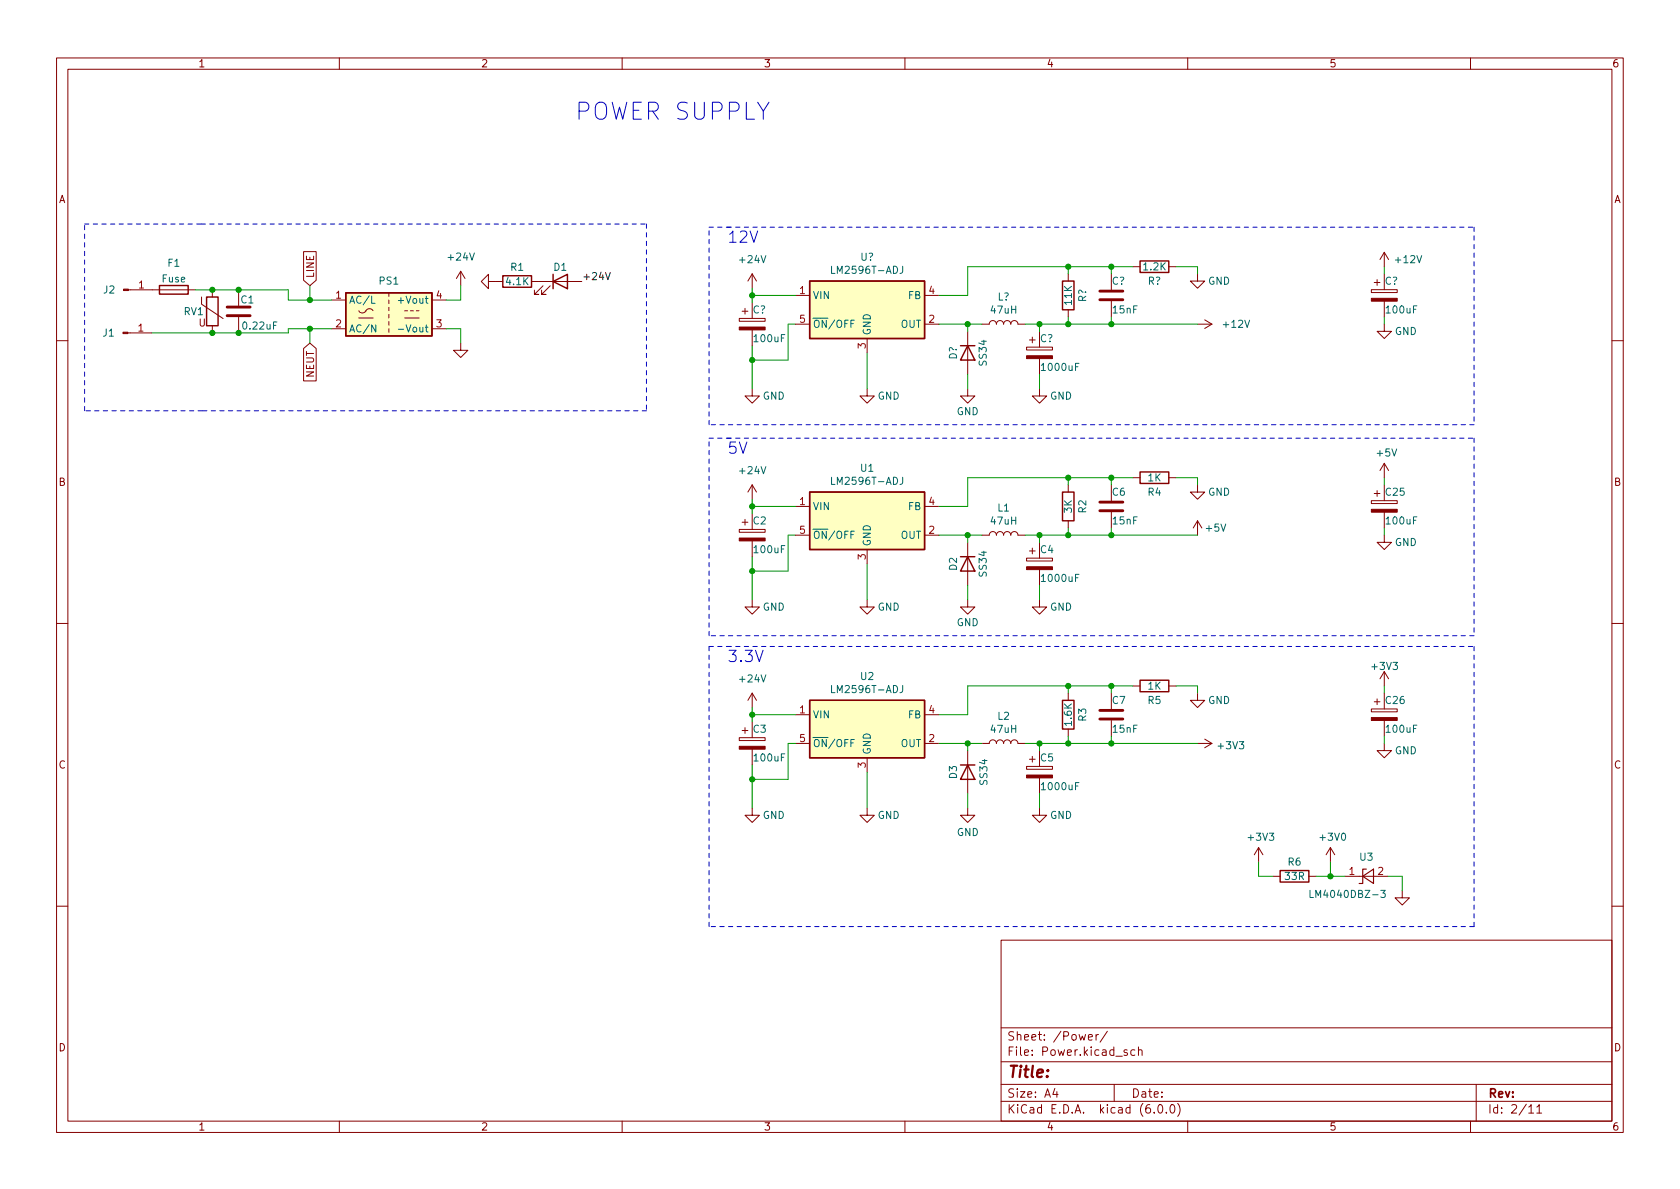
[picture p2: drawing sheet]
<svg xmlns="http://www.w3.org/2000/svg" width="297mm" height="210mm" viewBox="0 0 297 210" stroke-linecap="round" stroke-linejoin="round" font-family="sans-serif">
<g fill="none" stroke="#840000" stroke-width=".18">
<path d="M10 10.2h277v190.1h-277zM12 12.2h273v186.1h-273zM60 10.2v2M110 10.2v2M160 10.2v2M210 10.2v2M260 10.2v2M22.6 58.9h4.2M22.7 51.3h11.8M35.6 52.5v1.3l3.8 2.5M37.5 51.3v1.2M37.5 57.6v1.3"/>
<path d="M42.2 51.3v2.7M42.2 56.1v2.8M53.7 44.5h2.2v5.1l-1.1 .9-1.1-.9zM58.6 53.1h2.5M58.6 58.1h2.5M63.4 56.2h2.6M63.4 55a.8 .8 0 0 0 .8 .3 .8 .8 0 0 0 .7-.5 .73 .73 0 0 1 1.1 .2M68.8 51.8v.6M68.8 53.1v.6M68.8 54.3v.7M68.8 55.6v.6M68.8 56.9v.6"/>
<path d="M68.8 58.1v.7M71.6 56.2h2.5M71.6 55h.5M72.6 55h.5M73.6 55h.5M76.4 53.1h2.5M76.4 58.1h2.5M81.5 48l-.8 1.2M81.5 48v2.5M81.5 48l.7 1.2M86.4 49.8v-1.3l-1.3 1.3 1.3 1.2v-1.2h2.5M94 49.8h8.9"/>
<path d="M96 50.5l-1.5 1.6h.7h-.7v-.8M97.3 50.5l-1.5 1.6h.7h-.7v-.8M130.7 56.3h4.6v.5h-4.6zM131.2 55h1M131.7 54.5v1M133 48.4l-.8 1.3M133 48.4v2.6M133 53.5v2.8M133 58.3v2.8M133 48.4l.8 1.3M140.6 57.3h2.6M140.6 52.2h2.6"/>
<path d="M153.3 59.9v2.5M163.5 57.3h2.5M163.5 52.2h2.5M171.1 58.6v7.6M173.6 57.3h1.3a.64 .64 0 0 1 .6-.6 .64 .64 0 0 1 .7 .6 .64 .64 0 0 1 .6-.6 .64 .64 0 0 1 .6 .6 .64 .64 0 0 1 .7-.6 .64 .64 0 0 1 .6 .6 .64 .64 0 0 1 .6-.6 .64 .64 0 0 1 .7 .6h1.3M182.5 59.6v1M183.8 58.6v2.8M188.9 48.4v1.3M188.9 54.8v1.3M196.5 48.4v2.8M196.5 53.3v2.8M200.3 47.2h1.3"/>
<path d="M206.7 47.2h1.2M211.7 48.4v1.3h1.3l-1.3 1.3-1.2-1.3h1.2M211.7 57.3h2.6M213 56.6l1.3 .7M214.3 57.3l-1.3 .8M242.5 51.2h4.5v.5h-4.5zM243 50h1M243.5 49.4v1.1M244.8 57.3v1.3h1.2l-1.2 1.3-1.3-1.3h1.3M244.8 44.6v2.6M244.8 48.4v2.8M244.8 53.3v2.8"/>
<path d="M244.8 44.6l-.8 1.3M244.8 44.6l.7 1.3M10 60.2h2M53.7 61.6l1.1-.9 1.1 .9v5.8h-2.2zM81.5 60.7v1.2h1.2l-1.2 1.3-1.3-1.3h1.3M133 68.8v1.2h1.3l-1.3 1.3-1.3-1.3h1.3M153.3 68.8v1.2h1.3l-1.3 1.3-1.3-1.3h1.3M171.1 68.8v1.2h1.3l-1.3 1.3-1.3-1.3h1.3M181.5 61.4h4.6v.5h-4.6zM182 60.1h1M183.8 68.8v1.2h1.3l-1.3 1.3-1.3-1.3h1.3M183.8 63.4v2.8"/>
<path d="M285 60.2h2M130.7 93.6h4.6v.5h-4.6zM131.2 92.3h1M131.7 91.8v1.1M133 85.7v2.6M133 90.8v2.8M133 95.7v2.7M133 85.7l-.8 1.3M133 85.7l.8 1.3M140.6 89.6h2.6M140.6 94.6h2.6M153.3 97.2v2.5"/>
<path d="M163.5 89.6h2.5M163.5 94.6h2.5M171.1 95.9v7.6M173.6 94.6h1.3a.64 .64 0 0 1 .6-.6 .64 .64 0 0 1 .7 .6 .64 .64 0 0 1 .6-.6 .64 .64 0 0 1 .6 .6 .64 .64 0 0 1 .7-.6 .64 .64 0 0 1 .6 .6 .64 .64 0 0 1 .6-.6 .64 .64 0 0 1 .7 .6h1.3M181.5 98.7h4.6v.5h-4.6zM182 97.4h1M182.5 96.9v1M183.8 95.9v2.8M188.9 85.7v1.3M188.9 92.1v1.3M196.5 85.7v2.8M196.5 90.6v2.8"/>
<path d="M200.3 84.5h1.3M206.7 84.5h1.2M211.7 85.7v1.3h1.3l-1.3 1.3-1.2-1.3h1.2M211.7 92.1l-.7 1.3M211.7 92.1v2.5M211.7 92.1l.8 1.3M242.5 88.5h4.5v.5h-4.5zM243 87.3h1M243.5 86.8v1M244.8 94.6v1.3h1.2l-1.2 1.3-1.3-1.3h1.3M244.8 81.9v2.6M244.8 85.7v2.8"/>
<path d="M244.8 90.6v2.8M244.8 81.9l-.8 1.3M244.8 81.9l.7 1.3M10 110.2h2M133 106.1v1.2h1.3l-1.3 1.3-1.3-1.3h1.3M153.3 106.1v1.2h1.3l-1.3 1.3-1.3-1.3h1.3M171.1 106.1v1.2h1.3l-1.3 1.3-1.3-1.3h1.3M183.8 106.1v1.2h1.3l-1.3 1.3-1.3-1.3h1.3M183.8 100.7v2.8M244.8 118.8l-.8 1.2M244.8 118.8v2.5M244.8 118.8l.7 1.2"/>
<path d="M285 110.2h2M130.7 130.4h4.6v.6h-4.6zM131.2 129.2h1M131.7 128.7v1M133 122.6v2.5M133 127.7v2.7M133 132.5v2.8M133 122.6l-.8 1.2M133 122.6l.8 1.2M140.6 126.4h2.6M140.6 131.5h2.6M153.3 134v2.5"/>
<path d="M163.5 126.4h2.5M163.5 131.5h2.5M171.1 132.7v7.7M173.6 131.5h1.3a.64 .64 0 0 1 .6-.7 .64 .64 0 0 1 .7 .7 .64 .64 0 0 1 .6-.7 .64 .64 0 0 1 .6 .7 .64 .64 0 0 1 .7-.7 .64 .64 0 0 1 .6 .7 .64 .64 0 0 1 .6-.7 .64 .64 0 0 1 .7 .7h1.3M181.5 135.5h4.6v.5h-4.6zM182 134.3h1M182.5 133.8v1M183.8 132.7v2.8M183.8 137.6v2.8M188.9 122.6v1.2M188.9 128.9v1.3M196.5 122.6v2.8"/>
<path d="M196.5 127.4v2.8M200.3 121.3h1.3M206.7 121.3h1.2M211.7 122.6v1.2h1.3l-1.3 1.3-1.2-1.3h1.2M211.7 131.5h2.6M213 130.7l1.3 .8M214.3 131.5l-1.3 .7M242.5 125.4h4.5v.5h-4.5zM243 124.1h1M243.5 123.6v1M244.8 131.5v1.2h1.2l-1.2 1.3-1.3-1.3h1.3M244.8 122.6v2.8"/>
<path d="M244.8 127.4v2.8M133 142.9v1.3h1.3l-1.3 1.2-1.3-1.2h1.3M153.3 142.9v1.3h1.3l-1.3 1.2-1.3-1.2h1.3M171.1 142.9v1.3h1.3l-1.3 1.2-1.3-1.2h1.3M183.8 142.9v1.3h1.3l-1.3 1.2-1.3-1.2h1.3M222.5 149.9l-.7 1.2M222.5 149.9v2.5M222.5 149.9l.8 1.2M225.1 155h1.2M231.4 155h1.3M235.2 149.9l-.7 1.2M235.2 149.9v2.5"/>
<path d="M235.2 149.9l.8 1.2M237.8 155h7.6M247.9 157.5v1.3h1.3l-1.3 1.2-1.2-1.2h1.2M10 160.2h2M177 166.3h108v32h-108zM285 160.2h2M60 198.3v2M110 198.3v2M160 198.3v2M177 194.8h108M177 191.8h108M177 187.8h108"/>
<path d="M177 181.8h108M186.5 192.5l-.4 1h1M186.9 193v1M192.4 183.4l.7-.1v-.3l-.5-.1-.2 .2 .1 .8h.6M193.8 182.9v1M194.2 182.9l-.3 .1-.1 .2M195.8 182.4l-1.3 1.9M197 191.8v3M199.3 185.7l-.4-.1-.2 .2 .1 .3 .5 .1v.4h-.6M200.6 185.7l-.4-.1-.3 .3v.4l.2 .3h.5M201.3 185.8l.2-.2 .4 .1v.9M201.3 185.1v1.5"/>
<path d="M204.1 196.7v.1M204.9 195.4l.2-.1a.81 .81 0 0 1 .6 .7 .81 .81 0 0 1-.3 .8h-.2a.81 .81 0 0 1-.6-.6 .81 .81 0 0 1 .3-.8zM206.2 196.7v.1M207.1 195.4l.1-.1a.81 .81 0 0 1 .6 .7 .81 .81 0 0 1-.3 .8h-.1a.81 .81 0 0 1-.6-.6 .81 .81 0 0 1 .3-.8zM208.2 195.1a1.72 1.72 0 0 1 0 2.3M210 198.3v2M260 198.3v2M261 191.8v6.5M270.3 195.8l.4-.5v1.5M270.3 196.8h.9M271.7 195.8l.5-.5v1.5M271.7 196.8h.9"/>
</g>
<g fill="none" stroke="#840000" stroke-width=".25">
<path d="M28.2 50.5h5.1v1.5h-5.1zM36.5 52.5h2.1v5.1h-2.1zM61.1 51.8h15.3v7.6h-15.3zM88.9 48.8h5.1v2h-5.1zM97.8 49.8l2.5-1.3v2.5zM97.8 48.5v2.5M143.2 49.7h20.3v10.2h-20.3zM187.9 49.7h2v5.1h-2zM201.6 46.1h5.1v2.1h-5.1zM169.8 61.1h2.6M171.1 61.1l1.3 2.6h-2.6zM143.2 87h20.3v10.2h-20.3z"/>
<path d="M169.8 98.4h2.6M171.1 98.4l1.3 2.6h-2.6zM187.9 87h2v5.1h-2zM201.6 83.5h5.1v2h-5.1zM143.2 123.8h20.3v10.2h-20.3zM169.8 135.3h2.6M171.1 135.3l1.3 2.5h-2.6zM187.9 123.8h2v5.1h-2zM201.6 120.3h5.1v2h-5.1zM226.3 153.9h5.1v2.1h-5.1z"/>
</g>
<g fill="#ffffc2" stroke="#ffffc2" stroke-width=".18">
<path d="M61.1 51.8h15.3v7.6h-15.3z"/>
<path d="M143.2 123.8h20.3v10.2h-20.3z"/>
<path d="M143.2 87h20.3v10.2h-20.3z"/>
<path d="M143.2 49.7h20.3v10.2h-20.3z"/>
</g>
<path d="M65.7 52.4v1.2h.6M66.4 57.4v1.3l-.7-1.3v1.3M70.4 58.2h1M159.6 47.1v.9a.41 .41 0 0 1-.5 .3M159.6 84.4v.9a.41 .41 0 0 1-.5 .4M159.6 121.2v.9a.41 .41 0 0 1-.5 .4M231.6 157.4v1.3h.6M244.1 157.4h.8l-.4 .5 .4 .1v.6l-.2 .1-.6-.1" fill="none" stroke="#006464" stroke-width=".18"/>
<path d="M40.2 54.3h4M40.2 55.8h4M194.5 53h4M194.5 51.5h4M194.5 90.3h4M194.5 88.8h4M194.5 127.1h4M194.5 125.6h4" fill="none" stroke="#840000" stroke-width=".51"/>
<g fill="#840000" stroke="#840000" stroke-width=".18">
<path d="M130.7 132h4.6v.5h-4.6z"/>
<path d="M21.8 51.1h.9v.3h-.9z"/>
<path d="M21.7 58.7h.9v.3h-.9z"/>
<path d="M130.7 57.8h4.6v.5h-4.6z"/>
<path d="M242.5 126.9h4.5v.5h-4.5z"/>
<path d="M130.7 95.1h4.6v.6h-4.6z"/>
<path d="M242.5 90.1h4.5v.5h-4.5z"/>
<path d="M181.5 137.1h4.6v.5h-4.6z"/>
<path d="M242.5 52.8h4.5v.5h-4.5z"/>
<path d="M181.5 62.9h4.6v.5h-4.6z"/>
<path d="M181.5 100.2h4.6v.5h-4.6z"/>
</g>
<path d="M240.9 155l1.9-1.3v2.5zM241.6 153.7h-.7v2.5h-.6" fill="none" stroke="#840000" stroke-width=".2"/>
<path d="M107.1 48.2l.4 1.3 .4-1.3" fill="none" stroke="#0f0f0f" stroke-width=".18"/>
<g fill="none" stroke="#0000c2" stroke-width=".18" stroke-dasharray=".8 .8">
<path d="M15 39.6h20.5M35.6 39.6h78.7M114.3 39.6v33M125.4 40.2h3.8M128.5 40.2h132.1M260.6 40.2v34.9M15 72.6v-33M35.8 72.6h-20.8M114.3 72.6h-78.7M125.4 77.5h3.8M125.4 75.1v-34.9M128.5 77.5h132.1"/>
<path d="M260.6 75.1h-135.2M260.6 77.5v34.9M125.4 114.3h3.8M125.4 112.4v-34.9M128.5 114.3h132.1M260.6 114.3v49.5M260.6 112.4h-135.2M125.4 163.8v-49.5M260.6 163.8h-135.2"/>
</g>
<g fill="none" stroke="#009600" stroke-width=".18">
<path d="M34.5 51.3h16.5v1.8h7.6M54.8 50.5v2.6M54.8 58.1v2.6M58.6 58.1h-7.6v.8h-24.2M78.9 58.1h2.6v2.6M81.5 50.5v2.6h-2.6M133 51v2.5M133 52.2h7.6M140.6 57.3h-1.3v6.4h-6.3M166 57.3h7.6M171.1 57.3v1.3M181.3 57.3h30.4"/>
<path d="M183.8 57.3v1.3M188.9 47.2v1.2M188.9 56.1v1.2M196.5 47.2v1.2M196.5 56.1v1.2M200.3 47.2h-29.2v5h-5.1M207.9 47.2h3.8v1.2M244.8 47.2v1.2M244.8 56.1v1.2M133 61.1v7.7M153.3 62.4v6.4M171.1 66.2v2.6"/>
<path d="M183.8 66.2v2.6M133 89.6h7.6M133 88.3v2.5M133 98.4v7.7M140.6 94.6h-1.3v6.4h-6.3M153.3 99.7v6.4M166 94.6h7.6M171.1 94.6v1.3M181.3 94.6h30.4M183.8 94.6v1.3M188.9 84.5v1.2M188.9 93.4v1.2"/>
<path d="M196.5 84.5v1.2M196.5 93.4v1.2M200.3 84.5h-29.2v5.1h-5.1M207.9 84.5h3.8v1.2M244.8 84.5v1.2M244.8 93.4v1.2M171.1 103.5v2.6M183.8 103.5v2.6M133 126.4h7.6M133 125.1v2.6M133 135.3v7.6M140.6 131.5h-1.3v6.3h-6.3"/>
<path d="M153.3 136.5v6.4M166 131.5h7.6M171.1 131.5v1.2M181.3 131.5h30.4M183.8 131.5v1.2M188.9 121.3v1.3M188.9 130.2v1.3M196.5 121.3v1.3M196.5 130.2v1.3M200.3 121.3h-29.2v5.1h-5.1M207.9 121.3h3.8v1.3M244.8 121.3v1.3"/>
<path d="M244.8 130.2v1.3M171.1 140.4v2.5M183.8 140.4v2.5M222.5 152.4v2.6h2.6M232.7 155h5.1M235.2 152.4v2.6M245.4 155h2.5v2.5"/>
</g>
<g fill="#009600" stroke="#009600" stroke-width=".18">
<circle cx="133" cy="126.4" r=".46"/>
<circle cx="133" cy="137.8" r=".46"/>
<circle cx="188.9" cy="121.3" r=".46"/>
<circle cx="171.1" cy="131.5" r=".46"/>
<circle cx="183.8" cy="131.5" r=".46"/>
<circle cx="188.9" cy="131.5" r=".46"/>
<circle cx="171.1" cy="94.6" r=".46"/>
<circle cx="196.5" cy="94.6" r=".46"/>
<circle cx="235.2" cy="155" r=".46"/>
<circle cx="196.5" cy="131.5" r=".46"/>
<circle cx="196.5" cy="121.3" r=".46"/>
<circle cx="196.5" cy="84.5" r=".46"/>
<circle cx="133" cy="89.6" r=".46"/>
<circle cx="133" cy="101" r=".46"/>
<circle cx="133" cy="63.7" r=".46"/>
<circle cx="133" cy="52.2" r=".46"/>
<circle cx="42.2" cy="58.9" r=".46"/>
<circle cx="54.8" cy="58.1" r=".46"/>
<circle cx="54.8" cy="53.1" r=".46"/>
<circle cx="37.5" cy="58.9" r=".46"/>
<circle cx="42.2" cy="51.3" r=".46"/>
<circle cx="37.5" cy="51.3" r=".46"/>
<circle cx="188.9" cy="94.6" r=".46"/>
<circle cx="188.9" cy="84.5" r=".46"/>
<circle cx="183.8" cy="94.6" r=".46"/>
<circle cx="196.5" cy="47.2" r=".46"/>
<circle cx="188.9" cy="57.3" r=".46"/>
<circle cx="188.9" cy="47.2" r=".46"/>
<circle cx="196.5" cy="57.3" r=".46"/>
<circle cx="171.1" cy="57.3" r=".46"/>
<circle cx="183.8" cy="57.3" r=".46"/>
</g>
<text font-size="4.2" fill="#0000c2" x="101.6" y="21.2">POWER SUPPLY</text>
<g font-size="2.8" fill="#0000c2">
<text x="128.5" y="42.9">12V</text>
<text x="128.5" y="80.3">5V</text>
<text x="128.5" y="117.1">3.3V</text>
</g>
<text font-size="2.8" fill="#840000" x="178" y="190.6">Title:</text>
<g font-size="2.1" fill="#840000">
<text x="178" y="184">Sheet: /Power/</text>
<text x="178" y="186.7">File: Power.kicad_sch</text>
<text x="178" y="196.9">KiCad E.D.A. kicad (6.0.0)</text>
<text x="178" y="194.1">Size: A4</text>
<text x="200" y="194.1">Date:</text>
<text x="263" y="194.1">Rev:</text>
<text x="263" y="196.9">Id: 2/11</text>
</g>
<g font-size="1.8" fill="#840000">
<text x="35" y="11.9">1</text>
<text x="85" y="11.9">2</text>
<text x="135" y="11.9">3</text>
<text x="185" y="11.9">4</text>
<text x="235" y="11.9">5</text>
<text x="285" y="11.9">6</text>
<text x="10.3" y="35.9">A</text>
<text x="285.3" y="35.9">A</text>
<text x="55.5" y="49.2" transform="rotate(-90 55.5 49.2)">LINE</text>
<text x="35.1" y="57.7">U</text>
<text x="55.5" y="66.8" transform="rotate(-90 55.5 66.8)">NEUT</text>
<text x="10.3" y="85.9">B</text>
<text x="285.3" y="85.9">B</text>
<text x="10.3" y="135.9">C</text>
<text x="285.3" y="135.9">C</text>
<text x="10.3" y="185.9">D</text>
<text x="285.3" y="185.9">D</text>
<text x="35" y="199.9">1</text>
<text x="85" y="199.9">2</text>
<text x="135" y="199.9">3</text>
<text x="185" y="199.9">4</text>
<text x="235" y="199.9">5</text>
<text x="285" y="199.9">6</text>
</g>
<g font-size="1.8" fill="#006464">
<text x="29.7" y="47.2">F1</text>
<text x="79.4" y="46.1">+24V</text>
<text x="90.3" y="47.9">R1</text>
<text x="97.9" y="47.9">D1</text>
<text x="130.9" y="46.5">+24V</text>
<text x="152.1" y="46.1">U?</text>
<text x="202.2" y="47.8">1.2K</text>
<text x="246.9" y="46.5">+12V</text>
<text x="18.3" y="51.9">J2</text>
<text x="28.7" y="49.9">Fuse</text>
<text x="42.6" y="53.6">C1</text>
<text x="61.6" y="53.7">AC/L</text>
<text x="67.1" y="50.3">PS1</text>
<text x="70.9" y="53.7">+Vout</text>
<text x="89.6" y="50.4">4.1K</text>
<text x="143.7" y="52.9">VIN</text>
<text x="147.5" y="48.4">LM2596T-ADJ</text>
<text x="160.6" y="52.9">FB</text>
<text x="176.4" y="53.1">L?</text>
<text x="189.5" y="53.9" transform="rotate(-90 189.5 53.9)">11K</text>
<text x="192" y="53.4" transform="rotate(-90 192 53.4)">R?</text>
<text x="196.6" y="50.3">C?</text>
<text x="202.9" y="50.3">R?</text>
<text x="213.6" y="50.3">GND</text>
<text x="244.8" y="50.3">C?</text>
<text x="18.2" y="59.5">J1</text>
<text x="32.5" y="55.7">RV1</text>
<text x="43.1" y="58.3">0.22uF</text>
<text x="61.6" y="58.8">AC/N</text>
<text x="71.4" y="58.8">-Vout</text>
<text x="133.1" y="55.4">C?</text>
<text x="143.7" y="58">~{ON}/OFF</text>
<text x="153.9" y="59.4" transform="rotate(-90 153.9 59.4)">GND</text>
<text x="159.2" y="58">OUT</text>
<text x="175.3" y="55.4">47uH</text>
<text x="196.8" y="55.4">15nF</text>
<text x="216.4" y="58">+12V</text>
<text x="245.2" y="55.4">100uF</text>
<text x="246.6" y="59.2">GND</text>
<text x="133.5" y="60.5">100uF</text>
<text x="169.2" y="63.6" transform="rotate(-90 169.2 63.6)">D?</text>
<text x="174.4" y="64.6" transform="rotate(-90 174.4 64.6)">SS34</text>
<text x="183.9" y="60.5">C?</text>
<text x="184.4" y="65.6">1000uF</text>
<text x="134.8" y="70.7">GND</text>
<text x="155.2" y="70.7">GND</text>
<text x="185.6" y="70.7">GND</text>
<text x="169.1" y="73.4">GND</text>
<text x="130.9" y="83.8">+24V</text>
<text x="152.2" y="83.4">U1</text>
<text x="243.5" y="80.7">+5V</text>
<text x="147.5" y="85.7">LM2596T-ADJ</text>
<text x="196.7" y="87.6">C6</text>
<text x="203" y="87.6">R4</text>
<text x="203" y="85.1">1K</text>
<text x="213.6" y="87.6">GND</text>
<text x="245.1" y="87.6">C25</text>
<text x="133.2" y="92.7">C2</text>
<text x="143.7" y="90.2">VIN</text>
<text x="143.7" y="95.3">~{ON}/OFF</text>
<text x="159.2" y="95.3">OUT</text>
<text x="160.6" y="90.2">FB</text>
<text x="175.3" y="92.8">47uH</text>
<text x="176.4" y="90.4">L1</text>
<text x="189.5" y="90.7" transform="rotate(-90 189.5 90.7)">3K</text>
<text x="192" y="90.7" transform="rotate(-90 192 90.7)">R2</text>
<text x="196.8" y="92.7">15nF</text>
<text x="213.3" y="94">+5V</text>
<text x="245.2" y="92.7">100uF</text>
<text x="133.5" y="97.8">100uF</text>
<text x="153.9" y="96.7" transform="rotate(-90 153.9 96.7)">GND</text>
<text x="169.2" y="100.8" transform="rotate(-90 169.2 100.8)">D2</text>
<text x="174.4" y="101.9" transform="rotate(-90 174.4 101.9)">SS34</text>
<text x="184" y="97.8">C4</text>
<text x="246.6" y="96.5">GND</text>
<text x="134.8" y="108">GND</text>
<text x="155.2" y="108">GND</text>
<text x="184.4" y="102.9">1000uF</text>
<text x="185.6" y="108">GND</text>
<text x="169.1" y="110.7">GND</text>
<text x="242.7" y="118.5">+3V3</text>
<text x="130.9" y="120.7">+24V</text>
<text x="147.5" y="122.5">LM2596T-ADJ</text>
<text x="152.2" y="120.2">U2</text>
<text x="196.7" y="124.5">C7</text>
<text x="203" y="124.5">R5</text>
<text x="203" y="121.9">1K</text>
<text x="213.6" y="124.5">GND</text>
<text x="245.1" y="124.5">C26</text>
<text x="133.2" y="129.6">C3</text>
<text x="143.7" y="127">VIN</text>
<text x="160.6" y="127">FB</text>
<text x="175.3" y="129.6">47uH</text>
<text x="176.4" y="127.3">L2</text>
<text x="189.5" y="128.3" transform="rotate(-90 189.5 128.3)">1.6K</text>
<text x="192" y="127.5" transform="rotate(-90 192 127.5)">R3</text>
<text x="196.8" y="129.6">15nF</text>
<text x="245.2" y="129.6">100uF</text>
<text x="133.5" y="134.6">100uF</text>
<text x="143.7" y="132.1">~{ON}/OFF</text>
<text x="153.9" y="133.5" transform="rotate(-90 153.9 133.5)">GND</text>
<text x="159.2" y="132.1">OUT</text>
<text x="169.2" y="137.7" transform="rotate(-90 169.2 137.7)">D3</text>
<text x="184" y="134.6">C5</text>
<text x="215.5" y="132.5">+3V3</text>
<text x="246.6" y="133.4">GND</text>
<text x="174.6" y="138.7" transform="rotate(-90 174.6 138.7)">SS34</text>
<text x="184.4" y="139.7">1000uF</text>
<text x="134.8" y="144.8">GND</text>
<text x="155.2" y="144.8">GND</text>
<text x="169.2" y="147.8">GND</text>
<text x="185.6" y="144.8">GND</text>
<text x="220.8" y="148.7">+3V3</text>
<text x="233.5" y="148.7">+3V0</text>
<text x="227.3" y="155.6">33R</text>
<text x="227.7" y="153.1">R6</text>
<text x="240.4" y="152.2">U3</text>
<text x="232.4" y="158.8">LM4040DBZ-3</text>
</g>
<g font-size="1.8" fill="#a90000">
<text x="24.5" y="51">1</text>
<text x="59.4" y="52.8">1</text>
<text x="77.2" y="52.8">4</text>
<text x="141.4" y="52">1</text>
<text x="164.3" y="52">4</text>
<text x="24.4" y="58.6">1</text>
<text x="59.4" y="57.9">2</text>
<text x="77.2" y="57.9">3</text>
<text x="141.4" y="57.1">5</text>
<text x="164.3" y="57.1">2</text>
<text x="153.1" y="61.6" transform="rotate(-90 153.1 61.6)">3</text>
<text x="141.4" y="89.3">1</text>
<text x="164.3" y="89.3">4</text>
<text x="141.4" y="94.4">5</text>
<text x="164.3" y="94.4">2</text>
<text x="153.1" y="98.9" transform="rotate(-90 153.1 98.9)">3</text>
<text x="141.4" y="126.1">1</text>
<text x="141.4" y="131.2">5</text>
<text x="164.3" y="131.2">2</text>
<text x="164.3" y="126.1">4</text>
<text x="153.1" y="135.8" transform="rotate(-90 153.1 135.8)">3</text>
<text x="238.5" y="154.7">1</text>
<text x="243.6" y="154.7">2</text>
</g>
<text font-size="1.8" fill="#0f0f0f" x="102.9" y="49.5">+24V</text>
</svg>
